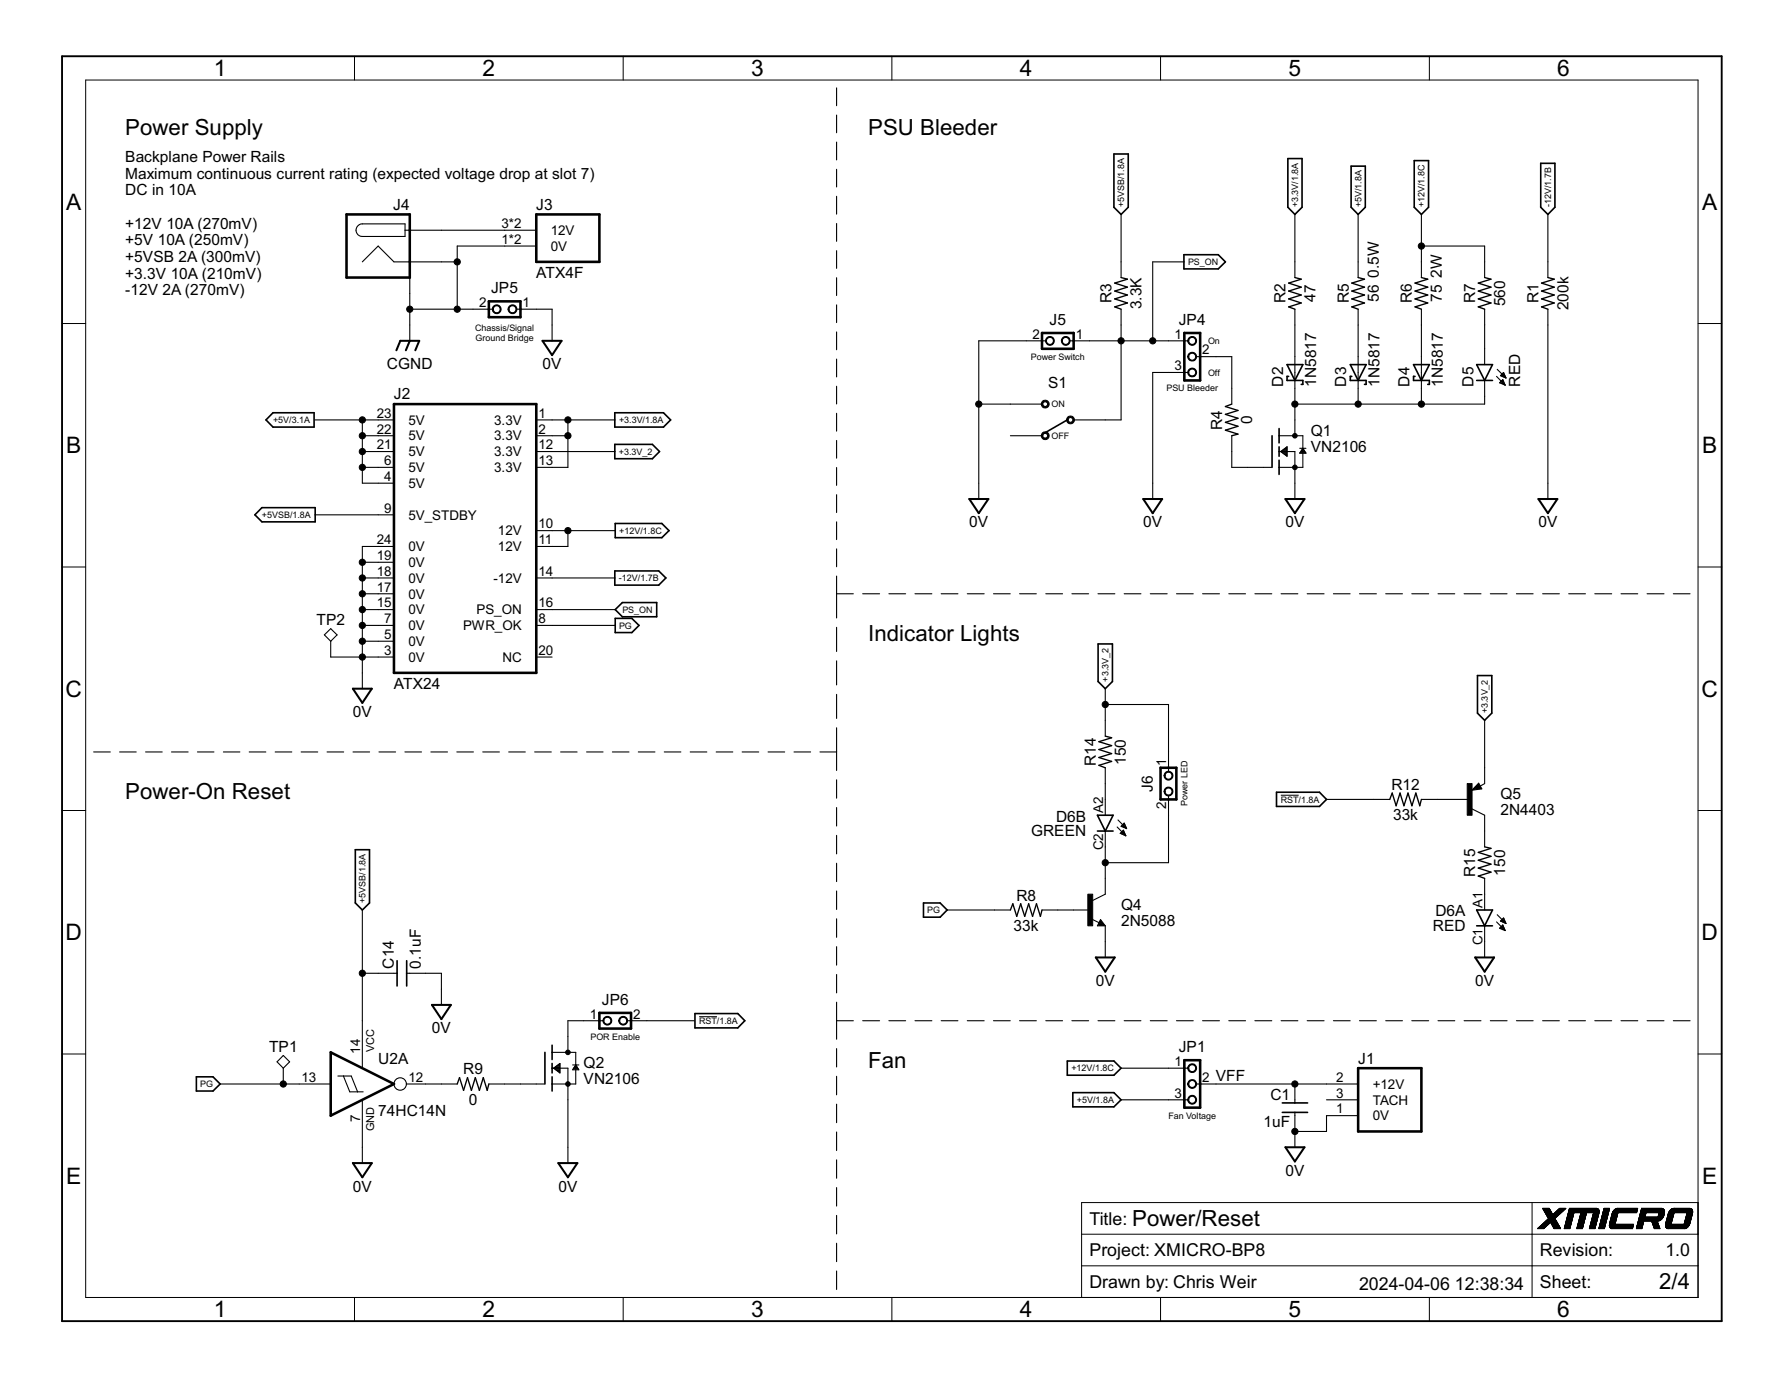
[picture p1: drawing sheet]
<svg xmlns="http://www.w3.org/2000/svg" width="279mm" height="216mm" viewBox="0 0 279 216" stroke-linecap="round" stroke-linejoin="round" font-family="sans-serif">
<g fill="none" stroke="#000" stroke-width=".17">
<path d="M131 13.8v2.8M131 18v2.8M56 35.3l.5-.2h.2h6.7v1.9h-6.7a.98 .98 0 0 1-.9-.6 .98 .98 0 0 1 .2-1.1zM63.4 36h20.6M84 38.5h-12.4v9.9M131 22.2v2.8M131 26.5v2.8M131 30.7v2.8M131 35v2.8M131 39.2v2.8M175.6 33.6v9.9M202.8 33.6v9.9"/>
<path d="M212.7 33.6v9.9M222.6 38.5h9.9v5M222.6 33.6v9.9M242.4 33.6v9.9M56.7 41l2.5-2.5 2.5 2.5h9.9M64.2 43.5v9.9M64.2 48.4h13M80.9 48.4h5.6v5M131 43.5v2.8M131 47.7v2.8M131 52v2.8M131 56.2v2.8"/>
<path d="M163.8 53.4h-10.5v24.7M167.5 53.4h18.6M175.6 48.4v17.3h-7.5M185.5 41h-5v12.4M186.1 58.3h-5.6v19.8M187.3 55.8h5.6v7.5M202.8 48.4v19.8M212.7 48.4v14.9M222.6 48.4v14.9M232.5 48.4v8.7M232.5 59.6v3.7h-29.7M234.4 58.9l1.3 1.4"/>
<path d="M234.5 57.8l1.4 1.4M234.9 59.9l.5-.5 .3 .9zM234.9 59.9h.7M235 59.8h.5M235 58.8h.7M235.1 59.7h.4M235.1 58.7h.5M235.2 58.9h.5M235.2 59.6h.2M235.3 58.5h.3M235.3 59.5h.1M235.4 58.4h.1"/>
<path d="M235.4 59h.4M235.5 58.3l.4 .9-.9-.4zM235.7 59.1h.1M242.4 48.4v29.7M49.3 65.7h12.4M56.7 68.2h5M56.7 70.7h5M56.7 73.2h5M56.7 65.7v9.9h5M84 65.7h12.4M84 68.2h4.9M84 70.7h12.4"/>
<path d="M88.9 65.7v7.5h-4.9M131 60.5v2.7M131 64.7v2.8M131 69v2.7M131 73.2v2.8M131 77.4v2.8M153.3 63.3h9.9M158.2 68.2h5M192.9 68.2v5h6.2M200.3 68.2h3.7v5h-3.7M200.3 70.7h2.5v7.4M200.6 70.7l1-.7v1.4z"/>
<path d="M200.6 70.7h1M200.7 70.8h.9M200.7 70.6h.9M200.9 70.9h.7M200.9 70.4h.7M201 71h.6M201.1 70.3h.5M201.2 71.1h.4M201.2 70.2h.4M201.3 71.3h.3M201.4 70.1h.2M201.5 71.4h.1"/>
<path d="M201.5 70h.1M203.6 70.2h.9M203.6 70.9h.9M203.6 70.8h.8M203.7 70.7h.7M203.8 70.6h.5M203.9 70.4h.3M204 70.3h.1M204 70.2l.5 .8h-.9zM235.2 60h.4M235.4 60.2h.3M235.7 60.3h.1"/>
<path d="M49.3 80.6h12.4M50.8 99.4l1-1 1 1-1 1zM56.7 93h5M56.7 90.5h5M56.7 97.9h5M56.7 95.4h5M56.7 88h5M61.7 85.6h-5v22.2M84 90.5h12.4M84 83.1h12.4M84 97.9h12.4M84 95.4h12.4"/>
<path d="M88.9 83.1v2.5h-4.9M131 81.7v2.8M131 85.9v2.8M131 90.2v6.6M131 98.2v3.8M131 93h2.6M135.1 93h2.7M139.2 93h2.6M143.3 93h2.6M147.4 93h2.6M151.5 93h2.6M155.6 93h2.6"/>
<path d="M159.7 93h2.6M163.8 93h2.6M167.9 93h2.6M172 93h2.6M176.1 93h2.6M180.1 93h2.7M184.3 93h2.6M188.3 93h2.7M192.4 93h2.7M196.5 93h2.7M200.6 93h2.7M204.7 93h2.7"/>
<path d="M208.8 93h2.7M212.9 93h2.7M217 93h2.6M221.1 93h2.7M225.2 93h2.6M229.3 93h2.6M233.4 93h2.6M237.5 93h2.6M241.6 93h2.6M245.7 93h2.6M249.8 93h2.6M253.9 93h2.6"/>
<path d="M258 93h2.6M262.1 93h2.6M14.7 117.7h2.6M18.7 117.7h2.6M22.8 117.7h2.6M26.9 117.7h2.6M30.9 117.7h2.6M35 117.7h2.6M39 117.7h2.6M43.1 117.7h2.6M47.2 117.7h2.6M51.2 117.7h2.6"/>
<path d="M51.8 100.4v2.5h9.9M55.3 117.7h2.6M56.7 100.4h5M59.4 117.7h2.6M63.4 117.7h2.6M67.5 117.7h2.6M71.5 117.7h2.6M75.6 117.7h2.6M79.7 117.7h2.6M83.7 117.7h2.6M84 102.9h2.5M87.8 117.7h2.6"/>
<path d="M91.9 117.7h2.5M95.9 117.7h2.6M100 117.7h2.6M104 117.7h2.6M108.1 117.7h2.6M112.2 117.7h2.6M116.2 117.7h2.6M120.3 117.7h2.6M124.4 117.7h2.6M128.4 117.7h2.6M131 103.5v3.7M131 108.7v3.8"/>
<path d="M131 113.9v6.7M173.1 107.8v7.5M173.1 110.3h9.9v10.5M232.5 112.8v9.9l-.7 .4M131 122.1v2.9M131 126.4v2.9M131 130.8v2.9M131 135.1v2.9M131 139.5v2.9M173.1 130.1v9.9l-2 1M173.1 120.2v7.4M175 129.5l1.3 1.4"/>
<path d="M175.1 128.4l1.3 1.3M175.5 130.5l.8 .4M175.5 130.5h.6M175.6 130.3h.5M175.6 129.3h.7M175.7 130.2h.4M175.7 129.4h.6M175.7 130.6h.5M175.7 129.2h.5M175.8 130.1h.2M175.9 129.1h.2M175.9 130h.1"/>
<path d="M175.9 130l.4 .9M175.9 130l-.4 .5M176 129.5h.4M176 128.9h.1M176 130.7h.3M176.1 128.9l.3 .8-.8-.3zM176.3 129.6h.1M176.3 130.8h.1M183 124.5v10.6h-9.9M207.8 125.2h9.9M222.6 125.2h7.4M230.5 126.6l2 1v5"/>
<path d="M231.6 122.6l.5 .9-1.6 .2zM232.5 137.5v5M56.7 152.4h5.5M56.7 142.5v24.7M63.7 152.4h5.4v4.9M94.5 159.8h-5.6v5M98.2 159.8h10.5M131 143.8v2.9M131 148.2v2.9M131 152.6v2.8M131 156.9v5.8M131 159.8h2.6"/>
<path d="M135.1 159.8h2.7M139.2 159.8h2.6M143.3 159.8h2.6M147.4 159.8h2.6M148.3 142.5h9.9M151.5 159.8h2.6M155.6 159.8h2.6M159.7 159.8h2.6M163.2 142.5h7.4M163.8 159.8h2.6M167.9 159.8h2.6M170.9 143.9l1.2 .6"/>
<path d="M172 159.8h2.6M172.4 144l.7 .9h-1.2zM173.1 144.9v5M176.1 159.8h2.6M180.1 159.8h2.7M184.3 159.8h2.6M188.3 159.8h2.7M192.4 159.8h2.7M196.5 159.8h2.7M200.6 159.8h2.7M204.7 159.8h2.7M208.8 159.8h2.7"/>
<path d="M212.9 159.8h2.7M217 159.8h2.6M221.1 159.8h2.7M225.2 159.8h2.6M229.3 159.8h2.6M232.5 144.9v5M233.4 159.8h2.6M234.4 144.3l1.3 1.4M234.5 143.2l1.4 1.4M234.9 145.3h.7M235 144.2l.5-.5 .4 .9zM235 145.2h.5"/>
<path d="M235.1 144.3h.6M235.1 144.1h.6M235.1 145.4h.5M235.1 145.1h.4M235.2 144h.4M235.2 144.9h.2M235.3 143.9h.3M235.4 144.4h.4M235.4 144.8l.3 .9M235.4 144.8l-.5 .5 .8 .4M235.4 145.5h.3M235.4 144.8h.1"/>
<path d="M235.4 143.8h.1M235.6 144.5h.2M235.6 145.6h.1M237.5 159.8h2.6M241.6 159.8h2.6M245.7 159.8h2.6M249.8 159.8h2.6M253.9 159.8h2.6M258 159.8h2.6M262.1 159.8h2.6M34.5 169.7h17.3M44.4 167.2v2.5"/>
<path d="M44.4 165.2l1 1-1 1-1-1zM52.9 168.5h2.1l1 2.4M53.8 168.5l1 2.4h2.1M56.7 172.2v9.9M63.6 169.7h8M76.6 169.7h8.7M86.5 164.8h3.7v4.9h-3.7M86.5 167.2h2.4v14.9M86.7 167.2l1-.7v1.5zM86.7 167.3h1M86.8 167.1h.9M86.9 167.4h.8"/>
<path d="M87 167h.7M87 167.5h.7M87.1 166.9h.6M87.2 167.6h.5M87.3 166.8h.4M87.4 167.7h.3M87.5 166.7h.2M87.5 167.8h.2M87.6 166.6h.1M87.7 168h.1M89.7 166.7h1M89.7 167.4h.9"/>
<path d="M89.8 167.3h.7M89.9 167.1h.5M90 167h.4M90.1 166.9h.2M90.1 166.8h.1M90.2 166.7l.5 .8h-1zM131 164.2v2.8M131 168.5v2.9M131 172.9v2.9M131 177.2v2.9M175.6 167.2h10.5M175.6 172.2h10.5"/>
<path d="M187.3 169.7h25.4M202.8 169.7v3M202.8 174.2v5.4M207.8 172.2h4.9M212.7 174.7h-4.9v2.4h-5M131 181.6v2.9M131 185.9v2.9M131 190.3v2.9M131 194.6v2.9M131 199v2.9"/>
<circle cx="62.7" cy="169.7" r=".97"/>
</g>
<g fill="none" stroke="#000" stroke-width=".25">
<path d="M174.5 24.1h2.2v8.3l-1.1 1.2-1.1-1.2zM185.4 39.9h5.4l1.1 1.1-1.1 1.1h-5.4zM201.7 24.8h2.2v7.6l-1.1 1.2-1.1-1.2zM211.6 26h2.2v6.4l-1.1 1.2-1.1-1.2zM221.5 25.1h2.2v7.3l-1.1 1.2-1.1-1.2zM241.3 25.6h2.2v6.8l-1.1 1.2-1.1-1.2zM201.6 57.1h2.4l-1.2 2.5zM201.8 58.9h-.2v.7h2.4v.6h-.2M211.5 57.1h2.5l-1.3 2.5zM211.7 58.9h-.2v.7h2.5v.6h-.3M221.4 57.1h2.5l-1.3 2.5zM221.6 58.9h-.2v.7h2.5v.6h-.3"/>
<path d="M231.3 59.6h2.4M231.3 57.1h2.4l-1.2 2.5zM41 79.5h8.4v2.2h-8.4l-1.1-1.1zM42.8 64.6h6.4v2.3h-6.4l-1.1-1.2zM96.3 64.6h7.6l1.1 1.1-1.1 1.2h-7.6zM96.3 69.6h5.9l1.1 1.1-1.1 1.1h-5.9zM167.2 65.7l-3.5 2M199.2 68.2v5M200.3 67.1v2.2M200.3 70v1.4M200.3 72.1v2.2M96.3 89.4h6.9l1.1 1.1-1.1 1.1h-6.9z"/>
<path d="M96.4 96.8h2.6l1.1 1.1-1.1 1.1h-2.6zM96.4 82h7.3l1.1 1.1-1.1 1.1h-7.3zM96.4 95.4l1.1-1.1h5.3v2.3h-5.3zM172 100.8h2.2v5.9l-1.1 1.1-1.1-1.1zM231.4 105.8h2.2v5.9l-1.1 1.1-1.1-1.1zM55.6 133h2.3v8.4l-1.2 1.1-1.1-1.1zM171.9 127.6h2.4l-1.2 2.5zM171.9 130.1h2.4M199.9 124h6.8l1.1 1.2-1.1 1.1h-6.8zM231.5 123.3h-.3l.3-.3 .3 .4-1 .1 .7-.7 .4 .6M62.2 150.4v4M63.7 150.4v4"/>
<path d="M108.8 158.7h6.7l1.1 1.1-1.1 1.1h-6.7zM144.6 141.4h2.6l1.1 1.1-1.1 1.1h-2.6zM172.4 144.5l.1 .2h-.4l.3-.5 .4 .6h-.7M231.3 142.5h2.4l-1.2 2.4zM231.3 144.9h2.4M30.8 168.6h2.6l1.1 1.1-1.1 1.1h-2.6zM85.3 164.8v4.9M86.5 163.6v2.3M86.5 166.5v1.5M86.5 168.6v2.2M167.2 166.1h7.3l1.1 1.1-1.1 1.1h-7.3zM168 171.1h6.5l1.1 1.1-1.1 1.1h-6.5z"/>
<path d="M200.8 172.7h4M200.8 174.2h4"/>
</g>
<g fill="none" stroke="#000" stroke-width=".16">
<path d="M13.4 12.5h252.5v190.6h-252.5zM55.5 8.8v3.7M97.6 8.8v3.7M139.7 8.8v3.7M181.8 8.8v3.7M223.9 8.8v3.7M9.7 50.7h3.7M265.9 50.7h3.7M9.7 88.8h3.7M265.9 88.8h3.7M9.7 126.9h3.7M200.6 124.5h2.8"/>
<path d="M265.9 126.9h3.7M109.5 159.2h2.8M9.7 165h3.7M265.9 165h3.7M169.4 193.2h96.5M169.4 198.2h96.5M239.9 188.3v14.8M241.1 192.1h1M241.4 191.8h1M241.6 189.2h1.1M241.7 191.6h.9M241.7 189.3h1"/>
<path d="M241.7 189.4h1M241.7 189.4h1.1M241.8 189.5h1M241.8 192.3h-1M241.8 189.6h1M241.9 192.3h-1M241.9 189.6h1M241.9 189.7h1M241.9 192.2l-1 .1M241.9 191.3h1.9M241.9 192.2h-.9M241.9 189.8h1.1"/>
<path d="M242 189.8h1M242 191.3h1.8M242 192.2h-1M242 189.9h1M242 192.1h-.9M242 191.2h1.8M242.1 190h1M242.1 191.2h1.7M242.1 192l-1 .1M242.1 191.2h1.6M242.1 190.1h1M242.1 192h-.9"/>
<path d="M242.2 191.1h1.5M242.2 190.2h2M242.2 192h-1M242.2 190.2h1.9M242.2 191.9h-.9M242.3 190.3h1.7M242.3 191h1.3M242.3 190.4h1.6M242.3 191.9h-1M242.3 191.8l-.9 .1M242.4 190.9h1.2M242.4 190.5h1.4"/>
<path d="M242.4 191.8h-1M242.4 190.6h1.3M242.4 191.7h-.9M242.5 191.7h-1M242.5 190.8h1M242.5 191.6l-.9 .1M242.6 191.6h-1M242.7 191.5l-1 .1M242.7 191.5h-1M242.7 191.5h-.9M242.8 191.4h-1M242.8 191.4h-.9"/>
<path d="M242.9 191.4h1M242.9 191.5h1M243 191.5h.9M243 191.6h1M243 191.7h1.1M243.1 191.7h1M243.1 191.8h1M243.1 191.8l1 .1M243.1 191.9h1.1M243.2 191.9h1M243.2 192h1M243.2 192.1h1.1"/>
<path d="M243.3 192.1h1M243.3 192.2h1M243.3 192.2l1.1 .1M243.4 192.3h1M243.4 190h.9M243.5 190.8h-1M243.6 190.7h-1.1M243.6 190.6h-1.2M243.7 189.7h.9M243.8 190.5h-1.4M244 189.5h.9M244.1 190.3h-1.9"/>
<path d="M244.2 190.1h-1M244.2 189.2h1M244.2 189.2h1l-1.7 1.6 .9 1.6h-1l-.6-1.1-1 1.1h-1l1.7-1.6M244.3 189.2l-1.1 1-.6-1h-1l.9 1.6M244.3 190.1h-1M244.3 190l-1 .1M244.4 190h-1M244.4 189.9h-1M244.5 189.9h-1M244.5 189.8l-1 .1M244.6 189.8h-1M244.7 189.7h-1"/>
<path d="M244.8 189.6h-1M244.9 189.5h-1M245 189.4h-1M245 192.3h.9M245 192.2h.9M245 192.1h.9M245.1 192.1h.8M245.1 192h.8M245.1 189.3l-1 .1M245.1 192h.9M245.1 191.9h.9M245.1 189.3h-1"/>
<path d="M245.1 191.8h.9M245.2 191.7h.8M245.2 189.3h-1M245.2 191.6h.8M245.2 191.6h.9M245.2 191.5h.9M245.2 191.4h.9M245.3 191.3h.8M245.3 191.2h.8M245.3 191.1h.9M245.3 191h.9M245.4 190.9h.8"/>
<path d="M245.4 190.8h.9M245.4 190.7h.9M245.4 190.6h.9M245.4 190.5h.9M245.5 190.5h.8M245.5 190.4h.9M245.5 190.3h.9M245.5 190.2h.9M245.6 190.2h.8M245.6 190.1h.8M245.6 190h.9M245.6 189.9h.9"/>
<path d="M245.6 189.8h4.8M245.7 189.8h4.7M245.7 189.7h4.7M245.7 189.6h4.7M245.7 189.5h4.7M245.7 189.4h4.7M245.8 189.3h4.5M245.8 189.2h4.4M245.9 192.3h-.9M245.9 192.2l-.9 .1M245.9 192.2h-.9M246 192h-.9"/>
<path d="M246 191.9h-.9M246 191.8l-.9 .1M246.1 191.5h-.9M246.1 191.3h-.8M246.2 191.2h-.9M246.2 191.1h-.9M246.3 190.9h-.9M246.4 190.4l-.9 .1M246.4 190.4h-.9M246.4 190.3h-.9M246.4 190.2h-.9M246.4 190.1h-.8"/>
<path d="M246.5 190l-.9 .1M247 192.3h.8M247 192.2h.9M247 192.1h.9M247 192h.9M247.1 192h.8M247.1 191.9h.8M247.1 191.8h.9M247.1 191.7h.9M247.1 191.6h.9M247.2 191.6h.8M247.2 191.5h.9"/>
<path d="M247.2 191.4h.9M247.2 191.3h.9M247.2 191.2h.9M247.3 191.2h.8M247.3 191.1h.9M247.3 191h.9M247.3 190.9h.9M247.4 190.8h.8M247.4 190.7h.8M247.4 190.7h.9M247.4 190.6h.9M247.4 190.5h.9"/>
<path d="M247.5 190.4h.8M247.5 190.3h.8M247.5 190.3h.9M247.5 190.2h.9M247.5 190.1h.9M247.6 190h.8M247.6 189.9h.9M247.6 189.9l-.6 2.5h.8l.7-2.5M247.8 192.3h-.8M247.9 192.2l-.9 .1M247.9 192h-.8M247.9 191.9h-.8"/>
<path d="M248 191.8l-.9 .1M248 191.6h-.8M248.1 191.3h-.9M248.1 191.2h-.8M248.2 191.1h-.9M248.2 190.9l-.9 .1M248.2 190.9h-.8M248.3 190.4l-.8 .1M248.4 190.2h-.9M248.4 190.1h-.9M248.4 190l-.8 .1M248.9 192.3h.9"/>
<path d="M249 192.2h.8M249 192.1h.9M249 192h.9M249 191.9h.9M249.1 191.8h.8M249.1 191.7h.9M249.1 191.6h.9M249.2 191.5h.8M249.2 191.4h.8M249.2 191.3h.9M249.2 191.2h.9M249.3 191.1h.8"/>
<path d="M249.3 191h.8M249.3 190.9h.8M249.3 190.9h.9M249.3 190.8h.9M249.4 190.7h.8M249.4 190.6h.8M249.4 190.5h.9M249.4 190.4h.9M249.5 190.3h.8M249.5 190.2h.8M249.5 190.2h.9M249.5 190.1h.9"/>
<path d="M249.5 190h.9M249.6 190h.8M249.6 189.9h.8M249.6 189.9l-.7 2.5h.9l.6-2.4M249.9 192l-.9 .1M249.9 192h-.9M250 191.7h-.9M250 191.6l-.9 .1M250.1 191.3h-.9M250.1 189.2h.1M250.1 189.2h-4.3l-.8 3.2h.9l.6-2.5M250.1 191h-.8"/>
<path d="M250.2 190.9h-.9M250.2 189.2l.1 .1M250.2 190.8h-.9M250.2 190.7h-.8M250.3 190.6h-.9M250.3 189.3l.1 .1M250.4 189.4v.1M250.4 192.3h.9M250.4 189.8l-4.8 .1M250.4 189.5v.1M250.4 192.2h.9M250.4 189.6v.2"/>
<path d="M250.4 189.8v.2M250.5 192.1h.8M250.5 192h.8M250.5 192h.9M250.5 191.9h.9M250.5 191.8h.9M250.6 191.7h.8M250.6 191.6h.8M250.6 191.6h.9M250.6 191.5h.9M250.7 191.4h.8M250.7 191.3h.8"/>
<path d="M250.7 191.2h.9M250.7 191.1h.9M250.7 191h.9M250.8 191h.8M250.8 190.9h.8M250.8 190.9h.9M250.8 190.8h.9M250.8 190.7h.9M250.9 190.6h.8M250.9 190.5h.8M250.9 190.5h.9M250.9 190.4h.9"/>
<path d="M250.9 190.3h.9M251 190.2h.8M251 190.1h.8M251 190.1h.9M251 190h.9M251 189.9h.9M251.1 189.8h.8M251.1 189.7h.8M251.1 189.6h.9M251.1 189.5h.9M251.2 189.5h.8M251.2 189.4h.8"/>
<path d="M251.2 189.3h.9M251.2 189.2h.9M251.2 189.2h.9l-.8 3.2h-.9zM251.3 192.3h-.9M251.3 192.2h-.9M251.3 192.1h-.8M251.4 191.9h-.9M251.5 191.5l-.9 .1M251.5 191.5h-.9M251.5 191.4h-.8M251.6 191.2h-.9M251.6 191.1l-.9 .1"/>
<path d="M251.6 191.1h-.9M251.7 190.7h-.9M251.7 190.6h-.9M251.8 190.5h-.9M251.8 190.4h-.9M251.8 190.3h-.9M252 189.7h-.9M252 189.6h-.9M252 189.5h-.9M252.1 191.9h3.7M252.1 191.8h3.7M252.1 189.3l-.9 .1"/>
<path d="M252.1 191.9v.3M252.1 191.8v.1M252.1 191.7h3.7l-.1 .7h-3.3l-.2-.1M252.1 192h3.7M252.1 191.7h3.7M252.1 191.6h.8M252.1 189.3h-.9M252.1 191.7v.1M252.1 192.1h3.6M252.1 192h3.6M252.1 191.6h.9M252.1 191.5h.9"/>
<path d="M252.1 191.5v.2M252.1 192.2h3.6M252.1 191.4h.9M252.1 192.2l.1 .1M252.2 192.2h3.5M252.2 191.3h.8M252.2 191.2h.8M252.2 191.1h.9M252.2 191h.9M252.2 192.3h3.5M252.2 190.9h.9M252.3 190.9h.8"/>
<path d="M252.3 190.8h.9M252.3 192.3h3.4M252.3 190.7h.9M252.3 190.6h.9M252.3 190.5h.9M252.4 190.5h.8M252.4 190.4h.8M252.4 190.4h.9M252.4 190.3h.9M252.4 190.2h.9M252.5 190.1h.8M252.5 190h.8"/>
<path d="M252.5 190h.9M252.5 190l-.4 1.5M252.5 189.9h.9M252.5 189.8v.2M252.6 189.8h3.7M252.6 189.7h3.7M252.6 189.7l-.1 .1M252.7 189.6h3.7M252.7 189.5h3.7M252.7 189.5l-.1 .2M252.8 189.5h3.6M252.8 189.4h3.6"/>
<path d="M252.9 189.4h3.5M253 189.3l-.3 .2M253 191.5h-.9M253 191.4h-.9M253 191.3h-.9M253 189.3h3.5M253.1 191h-.9M253.1 189.2h3.4M253.2 189.2h3.3l-.2 .7h-3.8M253.2 190.8h-.9M253.2 190.7h-.9M253.2 190.6h-.9"/>
<path d="M253.2 189.2l-.2 .1M253.3 190.2h-.9M253.4 189.9h-.9M253.4 189.9l-.5 1.8M255.8 192h-3.7M255.8 191.9h-3.7M255.8 191.8l-3.7 .1M256.3 192.3h.8M256.3 192.3h.9M256.3 192.2h.9M256.3 192.1h.9M256.3 192h.9"/>
<path d="M256.4 192h.8M256.4 189.7h-3.8M256.4 191.9h.8M256.4 191.9h.9M256.4 191.8h.9M256.4 189.4h-3.5M256.5 191.7h.8M256.5 189.3h-3.5M256.5 191.6h.8M256.5 191.5h.9M256.5 191.4h.9M256.6 191.3h.8"/>
<path d="M256.6 191.2h.8M256.6 191.2h2.9M256.6 191h3.5M256.7 190.8h3.6M256.7 190.7h3.7M256.8 190.5l3.7 .1M256.8 190.5h.8M256.8 190.4h.8M256.8 190.4h.9M256.8 190.3h.9M256.8 190.2h.9M256.9 190.1h.8"/>
<path d="M256.9 190h.8M256.9 189.9h.9M256.9 189.8h3.8M257 189.7h3.7M257 189.6h3.7M257 189.5h3.7M257 189.5h3.6M257 189.4h3.6M257.1 189.3l3.5 .1M257.1 189.3h3.4M257.1 189.2h3.2M257.1 189.2h3.3"/>
<path d="M257.2 192.2h-.9M257.3 191.7h-.9M257.3 191.6l-.8 .1M257.4 191.5h-.9M257.4 191.4h-.9M257.4 191.3h-.9M257.6 190.5l.2-.6-.7-.7-.8 3.2h.8l.4-1.2M257.7 190.4h-.9M257.7 190.3h-.9M257.8 190h-.9M257.8 189.9h-.9M258.7 191.2h.9"/>
<path d="M258.7 191.3h.9M258.7 191.4h.9M258.8 191.4h.8M258.8 191.5h.8M258.8 191.5h.9M258.8 191.6h.9M258.8 191.6l.9 .1M258.9 191.7h.8M258.9 191.8h.9M258.9 191.9h.9M259 192h.8M259 191.9h.8"/>
<path d="M259 192l.9 .1M259 192.1h.9M259 192.2h.9M259.1 192.2l.8 .1M259.1 192.3h.8M259.7 190.5h.8M259.7 190.4h.8M259.7 190.4h.9M259.7 190.3h.9M259.8 190.2h.8M259.8 190.1h.8M259.8 190h.8"/>
<path d="M259.8 190h.9M259.8 191.1l-3.2 .1M259.8 189.9h.9M259.8 189.9l-.1 .6M259.9 191.1h-3.3M260 191.1h-3.4M260 191.1l-.5 .1 .5 1.2h-.9l-.4-1.2M260.1 191h-3.5M260.2 190.9l-3.6 .1M260.2 190.9h-3.6M260.2 190.9h-3.5M260.3 190.8h-3.6"/>
<path d="M260.3 189.2l.3 .3M260.3 190.8l-.3 .3M260.4 190.7h-3.7M260.4 190.6h-3.7M260.5 190.6h-3.8M260.5 190.5l-.2 .3M260.5 190.5h-.8M260.5 190.4l-.8 .1M260.5 190.5h.1M260.6 190.4l-.1 .1M260.6 190.3h-.9M260.6 190.2h-.8"/>
<path d="M260.6 190.1h-.8M260.6 189.5h.1M260.7 189.9l-.1 .5M260.7 189.9h-.9M260.7 189.8l-3.8 .1M260.7 189.8h-3.8M260.7 189.5v.3M260.7 189.8v.1M260.8 191.9l.1 .1M260.9 192h3.5M260.9 191.8h3.6M260.9 191.8h3.7"/>
<path d="M260.9 191.7h3.7M260.9 191.6h.8M260.9 191.7l-.1 .2M260.9 192v.1M260.9 191.5h.8M260.9 191.6v.1M260.9 192.1h3.5M260.9 191.4h.9M260.9 192.1v.1M260.9 192.2h.1M260.9 192.2h3.3M260.9 191.3h.9"/>
<path d="M261 191.2h.8M261 192.2l.1 .1M261 192.2h3.2M261 191.1h.9M261 192.3h3.1M261 191h.9M261 190.9h.9M261.1 190.8h.8M261.1 192.3h2.9M261.1 190.7h.9M261.1 190.6h.9M261.2 190.5h.8"/>
<path d="M261.2 190.4h.8M261.2 190.3h.9M261.2 190.2h.9M261.3 190.1h.8M261.3 190h.8M261.3 189.9h.9M261.4 189.8h3.7M261.4 189.8l-.5 1.8M261.4 189.7h3.7M261.5 189.6h3.6M261.5 189.6l-.1 .2M261.5 189.5h3.6"/>
<path d="M261.6 189.5h3.5M261.6 189.5h3.4M261.6 189.5l-.1 .1M261.6 189.4h3.4M261.7 189.4h3.3M261.7 191.6h-.8M261.7 191.5l-.8 .1M261.7 189.3h3.3M261.7 189.3l-.1 .2M261.8 191.5h-.9M261.8 191.4h-.9M261.8 189.3h3.1"/>
<path d="M261.9 191.1l-.9 .1M261.9 191.1h-.9M261.9 189.2h2.9M261.9 190.8h-.8M262 189.2h2.8M262 189.2l-.3 .1M262 190.5h-.8M262.1 190.2h-.9M262.1 189.2h-.1M262.2 189.9h-.9M262.2 189.2v.7l-.5 1.8M263.8 191.6h.8"/>
<path d="M263.8 191.5h.8M263.8 191.5h.9M263.8 191.4h.9M263.8 191.3h.9M263.9 191.3h.8M263.9 191.2h.8M263.9 191.2h.9M263.9 191.1h.9M263.9 191h.9M264 190.9h.8M264 190.8h.8M264 190.8h.9"/>
<path d="M264 190.7h.9M264 190.6h.9M264.1 192.3h-3M264.1 190.5h.8M264.1 190.4h.9M264.1 190.3h.9M264.1 190.2h.9M264.2 190.2h.8M264.2 190.1h.8M264.2 192.2l-.1 .1M264.2 190h.8M264.2 189.9h.9"/>
<path d="M264.2 189.9l-.4 1.8M264.3 192.2h-3.4M264.3 192.2h-.1M264.3 192.1h-3.4M264.5 192h-3.6M264.5 191.9h-3.6M264.5 191.8l-3.6 .1M264.6 191.7l-.3 .5M264.6 191.6l-.8 .1M264.6 191.6h-.8M264.6 191.6v.1M264.7 191.5h-.9"/>
<path d="M264.7 189.2l.2 .1M264.7 191.4h-.9M264.8 190.9l-.9 .1M264.9 190.7h-.9M264.9 190.6h-.9M264.9 190.5l-.8 .1M264.9 189.3l.1 .1M265 190.4h-.9M265 190.3h-.9M265 189.4h.1M265 189.4l.1 .3M265.1 190h-.9"/>
<path d="M265.1 189.9l-.5 1.7M265.1 189.8l-3.8 .1M265.1 189.7h-3.7M265.1 189.8v.1M265.1 189.7v.1M265.9 188.3h-96.5v14.8M55.5 203.1v3.7M97.6 203.1v3.7M139.7 203.1v3.7M181.8 203.1v3.7M223.9 203.1v3.7"/>
</g>
<path d="M54.3 33.6h9.9v9.9h-9.9zM84 33.6h9.9v7.4h-9.9zM76.6 47.2h4.9v2.5h-4.9zM163.2 52.1h4.9v2.5h-4.9zM185.5 52.1h2.5v7.5h-2.5zM61.7 63.3h22.3v42h-22.3zM181.8 120.2h2.4v5h-2.4zM93.9 158.6h4.9v2.4h-4.9zM51.8 164.8l9.9 4.9-9.9 5zM185.5 166h2.5v7.4h-2.5zM212.7 167.2h9.9v9.9h-9.9z" fill="none" stroke="#000" stroke-width=".4"/>
<g fill="#000" stroke="#000" stroke-width=".16">
<path d="M77.3 48a.69 .69 0 0 1 1.1 0 .69 .69 0 0 1-.4 1.1 .69 .69 0 0 1-.9-.7h.2a.54 .54 0 0 1 .7-.4 .54 .54 0 0 1 .1 .9 .54 .54 0 0 1-.8-.3v-.2h-.2z" fill-rule="evenodd"/>
<path d="M79.7 48a.7 .7 0 0 1 1.2 0 .7 .7 0 0 1-.4 1.1 .7 .7 0 0 1-.9-.7h.1a.54 .54 0 0 1 .7-.5 .54 .54 0 0 1 .2 .9 .54 .54 0 0 1-.8-.2l-.1-.2h-.1z" fill-rule="evenodd"/>
<path d="M163.9 52.9a.69 .69 0 0 1 1.1 .1 .69 .69 0 0 1-.4 1 .69 .69 0 0 1-.9-.6h.2a.55 .55 0 0 1 .8-.5 .55 .55 0 0 1 .1 .9 .55 .55 0 0 1-.9-.2v-.2h-.2z" fill-rule="evenodd"/>
<path d="M166.4 52.9a.69 .69 0 0 1 1.1 .1 .69 .69 0 0 1-.4 1 .69 .69 0 0 1-.9-.6h.2a.55 .55 0 0 1 .8-.5 .55 .55 0 0 1 .1 .9 .55 .55 0 0 1-.9-.2v-.2h-.2z" fill-rule="evenodd"/>
<path d="M186.2 57.9a.7 .7 0 0 1 1.1 .1 .7 .7 0 0 1-.4 1 .7 .7 0 0 1-.9-.7h.2a.54 .54 0 0 1 .8-.4 .54 .54 0 0 1 .1 .9 .54 .54 0 0 1-.9-.3v-.2h-.2z" fill-rule="evenodd"/>
<path d="M186.2 52.9a.7 .7 0 0 1 1.1 .1 .7 .7 0 0 1-.4 1 .7 .7 0 0 1-.9-.6h.2a.54 .54 0 0 1 .8-.5 .54 .54 0 0 1 .1 .9 .54 .54 0 0 1-.9-.2v-.2h-.2z" fill-rule="evenodd"/>
<path d="M186.2 55.4a.7 .7 0 0 1 1.1 .1 .7 .7 0 0 1-.4 1 .7 .7 0 0 1-.9-.7h.2a.54 .54 0 0 1 .8-.4 .54 .54 0 0 1 .1 .9 .54 .54 0 0 1-.9-.3v-.2h-.2z" fill-rule="evenodd"/>
<path d="M163.3 62.8a.62 .62 0 0 1 .9 .2 .62 .62 0 0 1-.4 .9 .62 .62 0 0 1-.7-.6h.2a.38 .38 0 0 1 .6-.4 .38 .38 0 0 1 .1 .7 .38 .38 0 0 1-.7-.2v-.1h-.2z" fill-rule="evenodd"/>
<path d="M163.3 67.8a.62 .62 0 0 1 .9 .1 .62 .62 0 0 1-.4 .9 .62 .62 0 0 1-.7-.6h.2a.38 .38 0 0 1 .6-.3 .38 .38 0 0 1 .1 .6 .38 .38 0 0 1-.7-.1v-.2h-.2z" fill-rule="evenodd"/>
<path d="M167.2 65.3a.62 .62 0 0 1 1 .1 .62 .62 0 0 1-.4 1 .62 .62 0 0 1-.8-.7h.3a.38 .38 0 0 1 .5-.3 .38 .38 0 0 1 .1 .6 .38 .38 0 0 1-.6-.1v-.2h-.3z" fill-rule="evenodd"/>
<path d="M182.5 123.5a.7 .7 0 0 1 1.1 0 .7 .7 0 0 1-.4 1.1 .7 .7 0 0 1-.9-.7h.2a.54 .54 0 0 1 .7-.5 .54 .54 0 0 1 .2 .9 .54 .54 0 0 1-.9-.2v-.2h-.2z" fill-rule="evenodd"/>
<path d="M182.5 121a.7 .7 0 0 1 1.1 .1 .7 .7 0 0 1-.4 1 .7 .7 0 0 1-.9-.7h.2a.54 .54 0 0 1 .7-.5 .54 .54 0 0 1 .2 .9 .54 .54 0 0 1-.9-.2v-.2h-.2z" fill-rule="evenodd"/>
<path d="M94.6 159.4a.7 .7 0 0 1 1.1 0 .7 .7 0 0 1-.4 1.1 .7 .7 0 0 1-.9-.7h.2a.54 .54 0 0 1 .7-.5 .54 .54 0 0 1 .2 .9 .54 .54 0 0 1-.9-.2v-.2h-.2z" fill-rule="evenodd"/>
<path d="M97.1 159.4a.7 .7 0 0 1 1.1 0 .7 .7 0 0 1-.4 1.1 .7 .7 0 0 1-.9-.7h.1a.54 .54 0 0 1 .8-.5 .54 .54 0 0 1 .2 .9 .54 .54 0 0 1-.9-.2l-.1-.2h-.1z" fill-rule="evenodd"/>
<path d="M186.2 171.7a.7 .7 0 0 1 1.1 .1 .7 .7 0 0 1-.4 1.1 .7 .7 0 0 1-.9-.7h.2a.54 .54 0 0 1 .8-.5 .54 .54 0 0 1 .1 .9 .54 .54 0 0 1-.9-.2v-.2h-.2z" fill-rule="evenodd"/>
<path d="M186.2 166.8a.7 .7 0 0 1 1.1 .1 .7 .7 0 0 1-.4 1 .7 .7 0 0 1-.9-.7h.2a.54 .54 0 0 1 .8-.4 .54 .54 0 0 1 .1 .9 .54 .54 0 0 1-.9-.3v-.2h-.2z" fill-rule="evenodd"/>
<path d="M186.2 169.3a.7 .7 0 0 1 1.1 .1 .7 .7 0 0 1-.4 1 .7 .7 0 0 1-.9-.7h.2a.54 .54 0 0 1 .8-.4 .54 .54 0 0 1 .1 .9 .54 .54 0 0 1-.9-.3v-.2h-.2z" fill-rule="evenodd"/>
<circle cx="222.6" cy="38.5" r=".49"/>
<circle cx="64.2" cy="48.4" r=".49"/>
<circle cx="71.6" cy="48.4" r=".49"/>
<circle cx="71.6" cy="41" r=".49"/>
<circle cx="175.6" cy="53.4" r=".49"/>
<circle cx="180.5" cy="53.4" r=".49"/>
<circle cx="56.7" cy="68.2" r=".49"/>
<circle cx="56.7" cy="65.7" r=".49"/>
<circle cx="56.7" cy="70.7" r=".49"/>
<circle cx="56.7" cy="73.2" r=".49"/>
<circle cx="88.9" cy="65.7" r=".49"/>
<circle cx="88.9" cy="68.2" r=".49"/>
<circle cx="153.3" cy="63.3" r=".49"/>
<circle cx="202.8" cy="63.3" r=".49"/>
<circle cx="202.8" cy="68.2" r=".36"/>
<circle cx="202.8" cy="73.2" r=".36"/>
<circle cx="212.7" cy="63.3" r=".49"/>
<circle cx="222.6" cy="63.3" r=".49"/>
<circle cx="56.7" cy="95.4" r=".49"/>
<circle cx="56.7" cy="93" r=".49"/>
<circle cx="56.7" cy="90.5" r=".49"/>
<circle cx="56.7" cy="97.9" r=".49"/>
<circle cx="56.7" cy="88" r=".49"/>
<circle cx="88.9" cy="83.1" r=".49"/>
<circle cx="56.7" cy="102.9" r=".49"/>
<circle cx="56.7" cy="100.4" r=".49"/>
<circle cx="173.1" cy="110.3" r=".49"/>
<circle cx="173.1" cy="135.1" r=".49"/>
<circle cx="56.7" cy="152.4" r=".49"/>
<circle cx="44.4" cy="169.7" r=".49"/>
<circle cx="88.9" cy="169.7" r=".36"/>
<circle cx="88.9" cy="164.8" r=".36"/>
<circle cx="202.8" cy="169.7" r=".49"/>
<circle cx="202.8" cy="177.1" r=".49"/>
</g>
<path d="M175.6 43.5l1 .2-2 .6 2 .7-2 .6 2 .6-2 .6 2 .6-2 .6 1 .4M202.8 43.5l1 .2-2 .6 2 .7-2 .6 2 .6-2 .6 2 .6-2 .6 1 .4M212.7 43.5l1 .2-2 .6 2 .7-2 .6 2 .6-2 .6 2 .6-2 .6 1 .4M222.6 43.5l1 .2-2 .6 2 .7-2 .6 2 .6-2 .6 2 .6-2 .6 1 .4M232.5 43.5l1 .2-2 .6 2 .7-2 .6 2 .6-2 .6 2 .6-2 .6 1 .4M242.4 43.5l1 .2-2 .6 2 .7-2 .6 2 .6-2 .6 2 .6-2 .6 1 .4M192.9 63.3l-1 .3 2 .7-2 .6 2 .6-2 .6 2 .6-2 .7 2 .6-1 .2M173.1 115.3l1 .2-2 .6 2 .6-2 .6 2 .7-2 .6 2 .6-2 .6 1 .4M217.7 125.2l.3-1 .7 2 .6-2 .6 2 .6-2 .6 2 .6-2 .7 2 .2-1M232.5 132.6l1 .2-2 .7 2 .6-2 .6 2 .6-2 .6 2 .6-2 .7 1 .3M158.2 142.5l.4-1 .6 2 .7-2 .6 2 .6-2 .6 2 .6-2 .6 2 .3-1M71.6 169.7l.4-1 .6 2 .6-2 .6 2 .6-2 .7 2 .6-2 .6 2 .3-1" fill="none" stroke="#000" stroke-width=".21"/>
<path d="M170.4 140h.7v4.9h-.7zM229.8 122.7h.7v4.9h-.7z" fill="#000" stroke="#000" stroke-width=".16"/>
<g fill="none" stroke="#000" stroke-width=".32">
<path d="M62.1 54.8l.6-1.4h3l-.7 1.4M64.2 53.4l-.6 1.4M85 53.4h2.9l-1.4 2.2zM151.8 78.1h3l-1.5 2.2zM179 78.1h3l-1.5 2.2zM201.3 78.1h3l-1.5 2.2zM240.9 78.1h3l-1.5 2.2zM55.3 107.8h2.9l-1.5 2.2zM67.6 157.3h3l-1.5 2.3zM171.6 149.9h3l-1.5 2.2zM231 149.9h3l-1.5 2.2zM201.3 179.6h3l-1.5 2.2z"/>
<path d="M55.3 182.1h2.9l-1.5 2.2zM87.4 182.1h3l-1.5 2.2z"/>
</g>
<path d="M9.7 8.8h259.9v198h-259.9z" fill="none" stroke="#000" stroke-width=".3"/>
<g font-size="4">
<text x="33.5" y="11.9">1</text>
<text x="75.6" y="11.9">2</text>
<text x="117.6" y="11.9">3</text>
<text x="159.7" y="11.9">4</text>
<text x="201.8" y="11.9">5</text>
<text x="243.9" y="11.9">6</text>
<text x="10.4" y="32.9">A</text>
<text x="266.6" y="32.9">A</text>
<text x="10.4" y="71">B</text>
<text x="266.6" y="71">B</text>
<text x="10.3" y="109.1">C</text>
<text x="266.5" y="109.1">C</text>
<text x="10.3" y="147.2">D</text>
<text x="266.5" y="147.2">D</text>
<text x="10.4" y="185.3">E</text>
<text x="266.6" y="185.3">E</text>
<text x="33.5" y="206.3">1</text>
<text x="75.6" y="206.3">2</text>
<text x="117.6" y="206.3">3</text>
<text x="159.7" y="206.3">4</text>
<text x="201.8" y="206.3">5</text>
<text x="243.9" y="206.3">6</text>
</g>
<g font-size="3.9">
<text x="19.6" y="21.2">Power Supply</text>
<text x="136" y="21.2">PSU Bleeder</text>
<text x="136" y="100.4">Indicator Lights</text>
<text x="19.6" y="125.2">Power-On Reset</text>
<text x="136" y="167.2">Fan</text>
<text x="177.3" y="192">Power/Reset</text>
<text x="259.8" y="201.9">2/4</text>
</g>
<g font-size="3.1">
<text x="170.6" y="191.7">Title:</text>
<text x="170.6" y="196.7">Project: XMICRO-BP8</text>
<text x="241.2" y="196.7">Revision:</text>
<text x="260.8" y="196.7">1.0</text>
<text x="170.6" y="201.6">Drawn by: Chris Weir</text>
<text x="212.9" y="201.9">2024-04-06</text>
<text x="227.9" y="201.9">12:38:34</text>
<text x="241.2" y="201.6">Sheet:</text>
</g>
<g font-size="2.7">
<text x="19.6" y="25.4">Backplane Power Rails</text>
<text x="19.6" y="28">Maximum continuous current rating (expected voltage drop at slot 7)</text>
<text x="19.6" y="30.6">DC in 10A</text>
<text x="19.6" y="35.8">+12V 10A (270mV)</text>
<text x="61.6" y="32.8">J4</text>
<text x="84" y="32.8">J3</text>
<text x="19.6" y="38.4">+5V 10A (250mV)</text>
<text x="19.6" y="41">+5VSB 2A (300mV)</text>
<text x="19.6" y="43.6">+3.3V 10A (210mV)</text>
<text x="19.6" y="46.2">-12V 2A (270mV)</text>
<text x="76.9" y="45.9">JP5</text>
<text x="84" y="43.5">ATX4F</text>
<text x="174.1" y="47.5" transform="rotate(-90 174.1 47.5)">R3</text>
<text x="201.3" y="47.5" transform="rotate(-90 201.3 47.5)">R2</text>
<text x="206" y="47.3" transform="rotate(-90 206 47.3)">47</text>
<text x="211.2" y="47.5" transform="rotate(-90 211.2 47.5)">R5</text>
<text x="215.9" y="47.3" transform="rotate(-90 215.9 47.3)">56</text>
<text x="215.9" y="43.5" transform="rotate(-90 215.9 43.5)">0.5W</text>
<text x="221.1" y="47.5" transform="rotate(-90 221.1 47.5)">R6</text>
<text x="225.8" y="47.3" transform="rotate(-90 225.8 47.3)">75</text>
<text x="225.8" y="43.5" transform="rotate(-90 225.8 43.5)">2W</text>
<text x="231" y="47.5" transform="rotate(-90 231 47.5)">R7</text>
<text x="235.7" y="48" transform="rotate(-90 235.7 48)">560</text>
<text x="240.9" y="47.5" transform="rotate(-90 240.9 47.5)">R1</text>
<text x="164.4" y="50.9">J5</text>
<text x="178.8" y="48.4" transform="rotate(-90 178.8 48.4)">3.3K</text>
<text x="184.6" y="50.9">JP4</text>
<text x="245.6" y="48.6" transform="rotate(-90 245.6 48.6)">200k</text>
<text x="60.6" y="57.8">CGND</text>
<text x="85" y="57.8">0V</text>
<text x="61.7" y="62.5">J2</text>
<text x="164.2" y="60.8">S1</text>
<text x="201" y="60.5" transform="rotate(-90 201 60.5)">D2</text>
<text x="206.1" y="60.5" transform="rotate(-90 206.1 60.5)">1N5817</text>
<text x="210.9" y="60.5" transform="rotate(-90 210.9 60.5)">D3</text>
<text x="216.1" y="60.5" transform="rotate(-90 216.1 60.5)">1N5817</text>
<text x="220.8" y="60.5" transform="rotate(-90 220.8 60.5)">D4</text>
<text x="226" y="60.5" transform="rotate(-90 226 60.5)">1N5817</text>
<text x="230.8" y="60.5" transform="rotate(-90 230.8 60.5)">D5</text>
<text x="238.1" y="60.5" transform="rotate(-90 238.1 60.5)">RED</text>
<text x="191.4" y="67.3" transform="rotate(-90 191.4 67.3)">R4</text>
<text x="196.1" y="66.4" transform="rotate(-90 196.1 66.4)">0</text>
<text x="205.3" y="70.7">VN2106</text>
<text x="205.3" y="68.2">Q1</text>
<text x="151.8" y="82.6">0V</text>
<text x="179" y="82.6">0V</text>
<text x="201.3" y="82.6">0V</text>
<text x="240.9" y="82.6">0V</text>
<text x="49.6" y="97.9">TP2</text>
<text x="61.7" y="107.8">ATX24</text>
<text x="55.3" y="112.3">0V</text>
<text x="171.6" y="119.9" transform="rotate(-90 171.6 119.9)">R14</text>
<text x="176.3" y="119.8" transform="rotate(-90 176.3 119.8)">150</text>
<text x="180.5" y="124" transform="rotate(-90 180.5 124)">J6</text>
<text x="217.9" y="123.7">R12</text>
<text x="235" y="125.2">Q5</text>
<text x="161.5" y="130.8">GREEN</text>
<text x="165.4" y="128.6">D6B</text>
<text x="218.2" y="128.4">33k</text>
<text x="235" y="127.6">2N4403</text>
<text x="231" y="137.3" transform="rotate(-90 231 137.3)">R15</text>
<text x="235.7" y="137.1" transform="rotate(-90 235.7 137.1)">150</text>
<text x="159.2" y="141">R8</text>
<text x="175.6" y="142.5">Q4</text>
<text x="224.8" y="143.5">D6A</text>
<text x="158.8" y="145.7">33k</text>
<text x="175.6" y="145">2N5088</text>
<text x="224.4" y="145.7">RED</text>
<text x="61.7" y="151.6" transform="rotate(-90 61.7 151.6)">C14</text>
<text x="65.9" y="151.6" transform="rotate(-90 65.9 151.6)">0.1uF</text>
<text x="171.6" y="154.4">0V</text>
<text x="231" y="154.4">0V</text>
<text x="67.6" y="161.8">0V</text>
<text x="94.3" y="157.3">JP6</text>
<text x="42.1" y="164.8">TP1</text>
<text x="59.2" y="166.6">U2A</text>
<text x="91.4" y="167.2">Q2</text>
<text x="184.6" y="164.8">JP1</text>
<text x="212.7" y="166.6">J1</text>
<text x="72.5" y="168.2">R9</text>
<text x="73.4" y="172.9">0</text>
<text x="91.4" y="169.7">VN2106</text>
<text x="190.4" y="169.2">VFF</text>
<text x="199" y="172.2">C1</text>
<text x="59.2" y="174.7">74HC14N</text>
<text x="197.9" y="176.4">1uF</text>
<text x="201.3" y="184.1">0V</text>
<text x="55.3" y="186.5">0V</text>
<text x="87.5" y="186.5">0V</text>
</g>
<g font-size="2.3">
<text x="78.6" y="35.7">3*2</text>
<text x="78.6" y="38.2">1*2</text>
<text x="86.3" y="36.8">12V</text>
<text x="86.3" y="39.3">0V</text>
<text x="75" y="48.1">2</text>
<text x="81.9" y="48.1">1</text>
<text x="161.7" y="53">2</text>
<text x="168.5" y="53">1</text>
<text x="184" y="53">1</text>
<text x="184" y="58">3</text>
<text x="188.3" y="55.5">2</text>
<text x="59" y="65.4">23</text>
<text x="84.3" y="65.4">1</text>
<text x="59" y="70.3">21</text>
<text x="59" y="67.9">22</text>
<text x="64" y="71.4">5V</text>
<text x="64" y="69">5V</text>
<text x="64" y="66.5">5V</text>
<text x="77.4" y="66.5">3.3V</text>
<text x="77.4" y="69">3.3V</text>
<text x="77.4" y="71.4">3.3V</text>
<text x="84.3" y="67.9">2</text>
<text x="84.3" y="70.3">12</text>
<text x="60.2" y="75.3">4</text>
<text x="60.2" y="72.8">6</text>
<text x="64" y="76.4">5V</text>
<text x="64" y="73.9">5V</text>
<text x="77.4" y="73.9">3.3V</text>
<text x="84.3" y="72.8">13</text>
<text x="60.2" y="80.2">9</text>
<text x="64" y="81.3">5V_STDBY</text>
<text x="78" y="83.8">12V</text>
<text x="84.3" y="82.7">10</text>
<text x="59" y="87.7">19</text>
<text x="59" y="85.2">24</text>
<text x="64" y="88.8">0V</text>
<text x="64" y="86.3">0V</text>
<text x="78" y="86.3">12V</text>
<text x="84.3" y="85.2">11</text>
<text x="59" y="95.1">15</text>
<text x="59" y="92.6">17</text>
<text x="59" y="90.2">18</text>
<text x="64" y="93.7">0V</text>
<text x="64" y="91.2">0V</text>
<text x="77.3" y="91.2">-12V</text>
<text x="84.3" y="90.2">14</text>
<text x="84.3" y="95.1">16</text>
<text x="60.2" y="100.1">5</text>
<text x="60.2" y="97.6">7</text>
<text x="64" y="101.1">0V</text>
<text x="64" y="98.7">0V</text>
<text x="64" y="96.2">0V</text>
<text x="72.5" y="98.7">PWR_OK</text>
<text x="74.6" y="96.2">PS_ON</text>
<text x="84.3" y="97.6">8</text>
<text x="60.2" y="102.5">3</text>
<text x="64" y="103.6">0V</text>
<text x="78.7" y="103.6">NC</text>
<text x="84.3" y="102.5">20</text>
<text x="182.7" y="119.9" transform="rotate(-90 182.7 119.9)">1</text>
<text x="172.8" y="127.3" transform="rotate(-90 172.8 127.3)">A2</text>
<text x="182.7" y="126.7" transform="rotate(-90 182.7 126.7)">2</text>
<text x="172.8" y="133.1" transform="rotate(-90 172.8 133.1)">C2</text>
<text x="232.2" y="142.1" transform="rotate(-90 232.2 142.1)">A1</text>
<text x="232.2" y="148" transform="rotate(-90 232.2 148)">C1</text>
<text x="92.4" y="159.5">1</text>
<text x="99.2" y="159.5">2</text>
<text x="56.4" y="165" transform="rotate(-90 56.4 165)">14</text>
<text x="184" y="166.9">1</text>
<text x="47.2" y="169.4">13</text>
<text x="64" y="169.4">12</text>
<text x="184" y="171.8">3</text>
<text x="188.3" y="169.4">2</text>
<text x="209.3" y="169.4">2</text>
<text x="209.3" y="171.8">3</text>
<text x="215" y="170.5">+12V</text>
<text x="215" y="172.9">TACH</text>
<text x="56.4" y="175.6" transform="rotate(-90 56.4 175.6)">7</text>
<text x="209.3" y="174.3">1</text>
<text x="215" y="175.4">0V</text>
</g>
<g font-size="1.9">
<text x="58.6" y="164.8" transform="rotate(-90 58.6 164.8)">VCC</text>
<text x="58.6" y="177.1" transform="rotate(-90 58.6 177.1)">GND</text>
</g>
<g font-size="1.6">
<text x="176.1" y="32.4" transform="rotate(-90 176.1 32.4)">+5VSB/1.8A</text>
<text x="203.3" y="32.4" transform="rotate(-90 203.3 32.4)">+3.3V/1.8A</text>
<text x="213.2" y="32.4" transform="rotate(-90 213.2 32.4)">+5V/1.8A</text>
<text x="223.1" y="32.4" transform="rotate(-90 223.1 32.4)">+12V/1.8C</text>
<text x="242.9" y="32.4" transform="rotate(-90 242.9 32.4)">-12V/1.7B</text>
<text x="186.1" y="41.5">PS_ON</text>
<text x="74.4" y="51.9">Chassis/Signal</text>
<text x="74.5" y="53.4">Ground Bridge</text>
<text x="189.2" y="53.9">On</text>
<text x="161.4" y="56.3">Power Switch</text>
<text x="189.2" y="58.8">Off</text>
<text x="164.7" y="63.8">ON</text>
<text x="182.7" y="61.3">PSU Bleeder</text>
<text x="42.8" y="66.2">+5V/3.1A</text>
<text x="96.9" y="71.2">+3.3V_2</text>
<text x="96.9" y="66.2">+3.3V/1.8A</text>
<text x="164.7" y="68.7">OFF</text>
<text x="41" y="81.1">+5VSB/1.8A</text>
<text x="97" y="83.6">+12V/1.8C</text>
<text x="96.9" y="91">-12V/1.7B</text>
<text x="97.5" y="95.9">PS_ON</text>
<text x="96.9" y="98.4">PG</text>
<text x="173.6" y="106.7" transform="rotate(-90 173.6 106.7)">+3.3V_2</text>
<text x="233" y="111.7" transform="rotate(-90 233 111.7)">+3.3V_2</text>
<text x="200.6" y="125.7">RST/1.8A</text>
<text x="186" y="126.2" transform="rotate(-90 186 126.2)">Power LED</text>
<text x="57.2" y="141.4" transform="rotate(-90 57.2 141.4)">+5VSB/1.8A</text>
<text x="145.2" y="143">PG</text>
<text x="109.5" y="160.3">RST/1.8A</text>
<text x="92.5" y="162.8">POR Enable</text>
<text x="167.8" y="167.7">+12V/1.8C</text>
<text x="31.3" y="170.2">PG</text>
<text x="168.7" y="172.7">+5V/1.8A</text>
<text x="183" y="175.1">Fan Voltage</text>
</g>
</svg>
